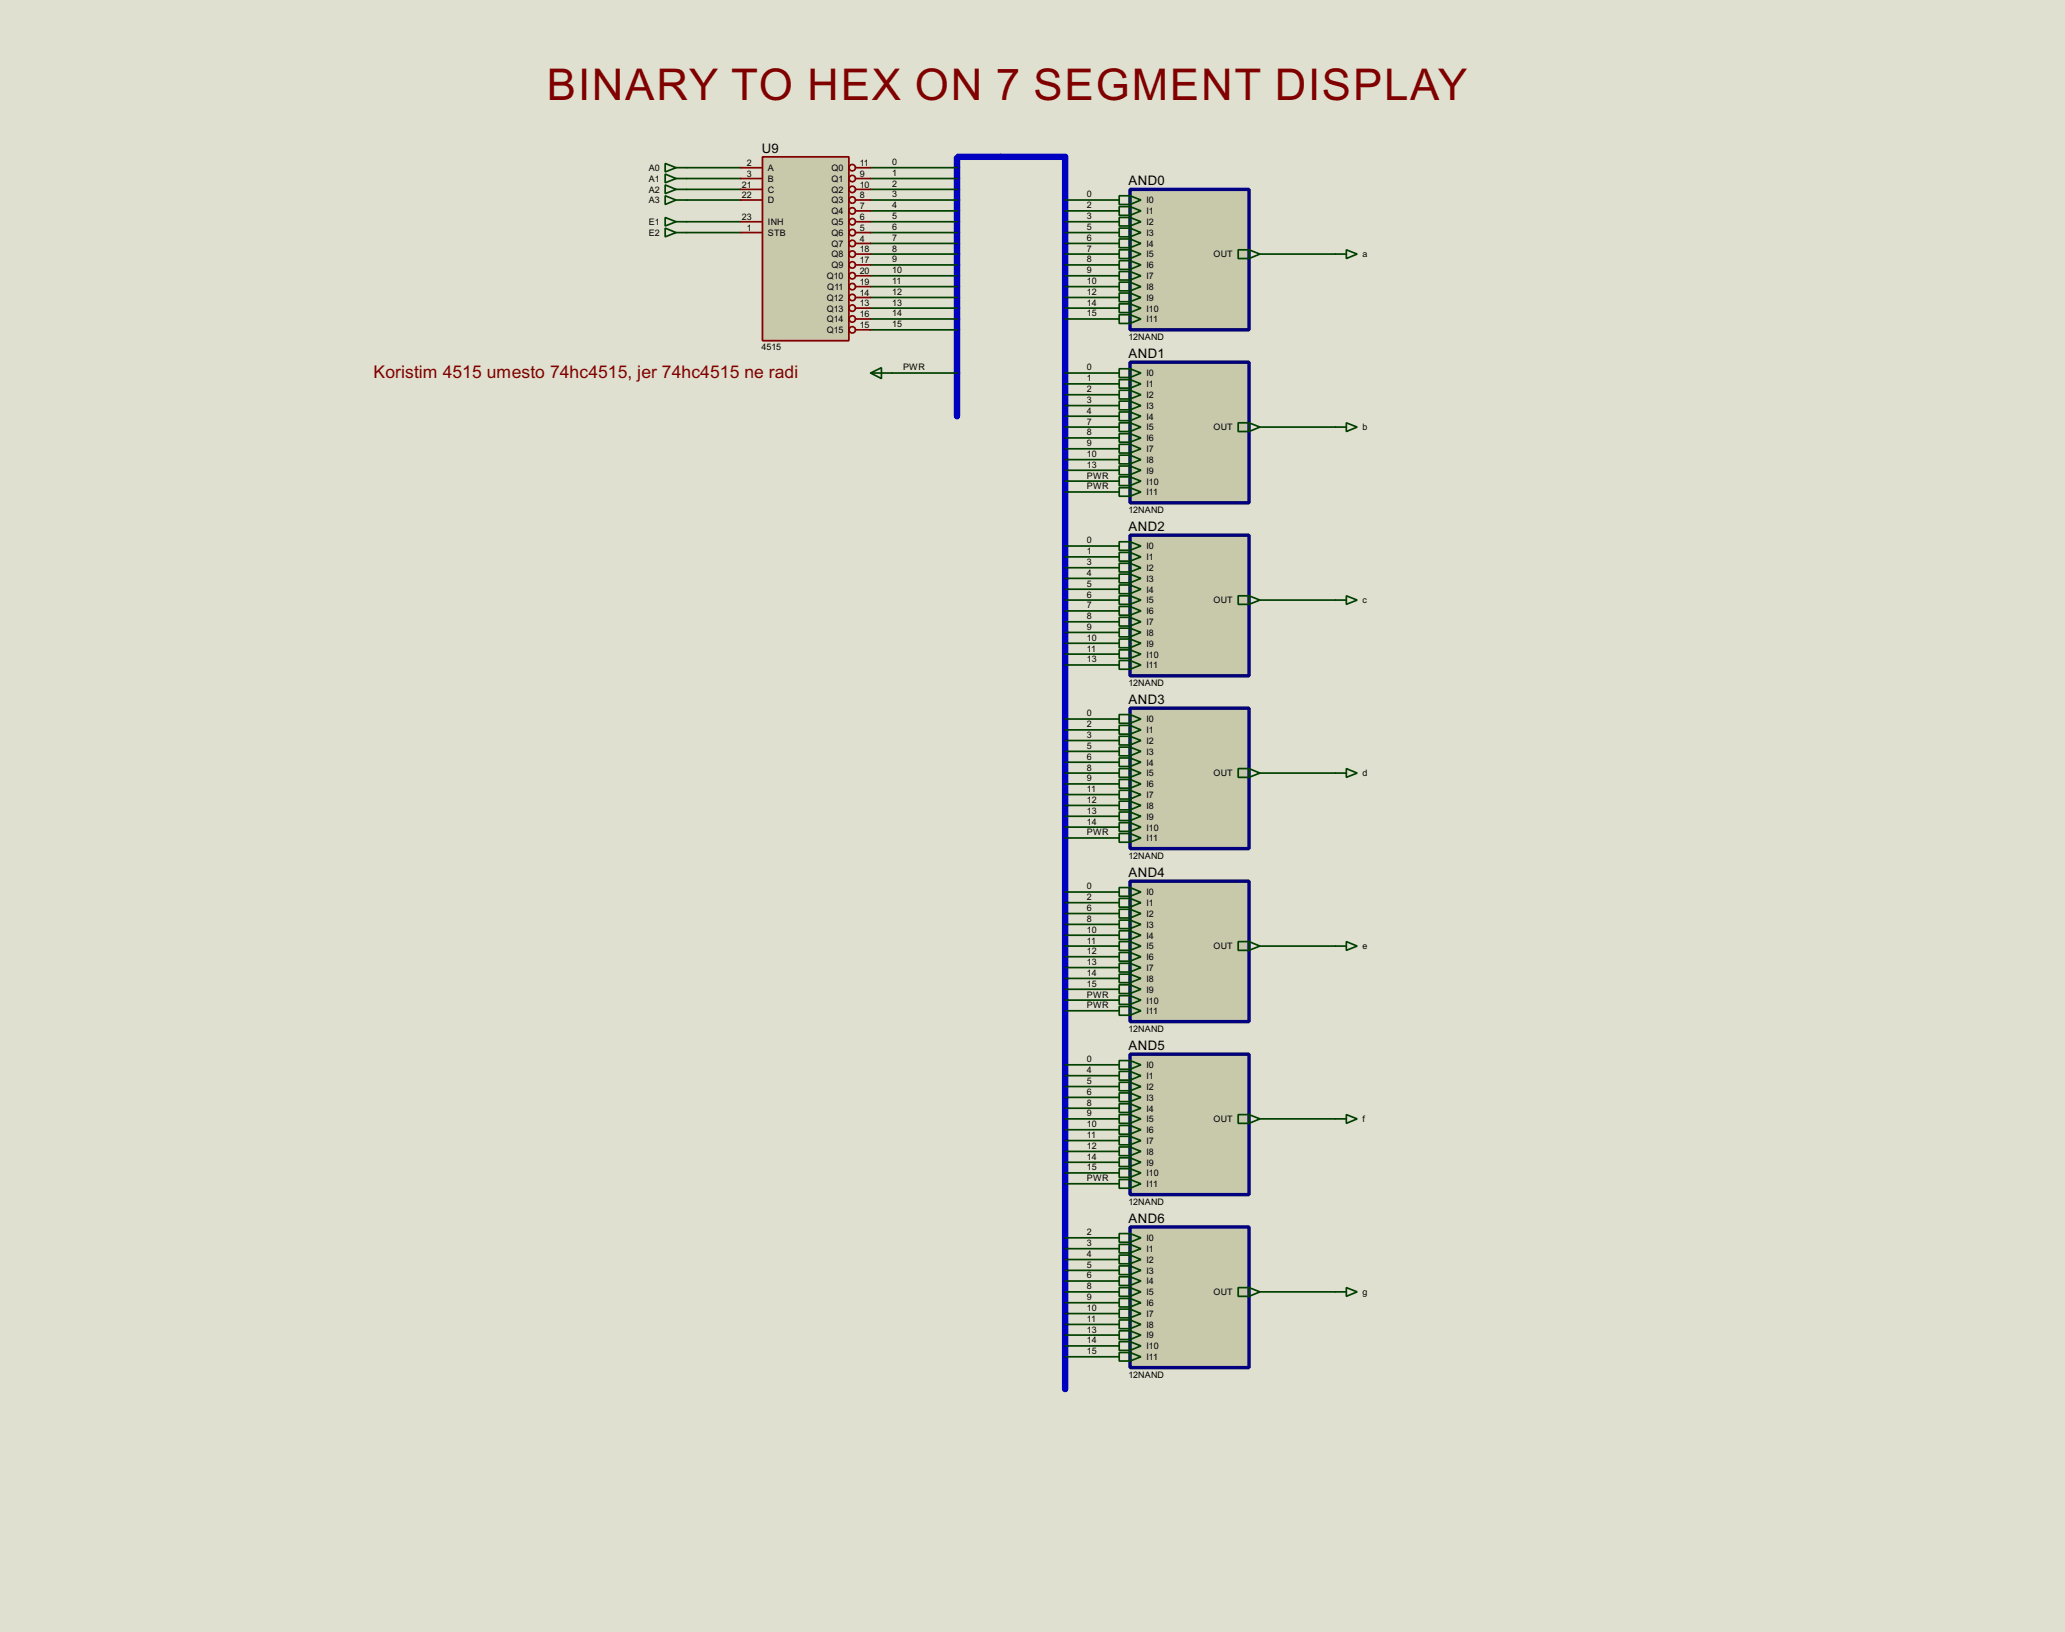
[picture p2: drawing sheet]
<svg xmlns="http://www.w3.org/2000/svg" width="485mm" height="383mm" viewBox="0 0 485 383" stroke-linecap="round" stroke-linejoin="round" font-family="sans-serif">
<path d="M0 0h485.1v383.5h-485.1z" fill="#e0e0d0"/>
<path d="M224.8 97.8v-60.9h25.4v289.5" fill="none" stroke="#0000c0" stroke-width="1.5"/>
<g fill="none" stroke="#004000" stroke-width=".4">
<path d="M161.3 39.4h12.7M204.5 39.4h20.3M161.3 42h12.7M161.3 44.5h12.7M161.3 47h12.7M161.3 52.1h12.7M161.3 54.7h12.7M204.5 42h20.3M204.5 44.5h20.3M204.5 47h20.3M204.5 49.6h20.3M204.5 52.1h20.3"/>
<path d="M204.5 54.7h20.3M204.5 57.2h20.3M204.5 59.7h20.3M250.2 47h12.7M250.2 49.6h12.7M250.2 52.1h12.7M250.2 54.7h12.7M250.2 57.2h12.7M250.2 59.7h12.7M296 59.7h17.7M204.5 62.3h20.3M204.5 64.8h20.3"/>
<path d="M204.5 67.4h20.3M204.5 69.9h20.3M204.5 72.4h20.3M204.5 75h20.3M204.5 77.5h20.3M250.2 62.3h12.7M250.2 64.8h12.7M250.2 67.4h12.7M250.2 69.9h12.7M250.2 72.4h12.7M250.2 75h12.7M209.6 87.7h15.2"/>
<path d="M250.2 87.7h12.7M250.2 90.2h12.7M250.2 92.8h12.7M250.2 95.3h12.7M250.2 97.8h12.7M250.2 100.4h12.7M250.2 102.9h12.7M250.2 105.5h12.7M250.2 108h12.7M250.2 110.5h12.7M250.2 113.1h12.7M250.2 115.6h12.7"/>
<path d="M296 100.4h17.7M250.2 128.3h12.7M250.2 130.9h12.7M250.2 133.4h12.7M250.2 135.9h12.7M250.2 138.5h12.7M250.2 141h12.7M250.2 143.6h12.7M250.2 146.1h12.7M250.2 148.6h12.7M250.2 151.2h12.7M250.2 153.7h12.7"/>
<path d="M250.2 156.3h12.7M296 141h17.7M250.2 169h12.7M250.2 171.5h12.7M250.2 174h12.7M250.2 176.6h12.7M250.2 179.1h12.7M250.2 181.7h12.7M250.2 184.2h12.7M250.2 186.7h12.7M250.2 189.3h12.7M250.2 191.8h12.7"/>
<path d="M250.2 194.4h12.7M250.2 196.9h12.7M296 181.7h17.7M250.2 209.6h12.7M250.2 212.1h12.7M250.2 214.7h12.7M250.2 217.2h12.7M250.2 219.8h12.7M250.2 222.3h12.7M250.2 224.8h12.7M250.2 227.4h12.7M250.2 229.9h12.7"/>
<path d="M250.2 232.5h12.7M250.2 235h12.7M250.2 237.5h12.7M296 222.3h17.7M250.2 250.2h12.7M250.2 252.8h12.7M250.2 255.3h12.7M250.2 257.9h12.7M250.2 260.4h12.7M250.2 262.9h12.7M250.2 265.5h12.7M250.2 268h12.7"/>
<path d="M250.2 270.6h12.7M250.2 273.1h12.7M250.2 275.6h12.7M250.2 278.2h12.7M296 262.9h17.7M250.2 290.9h12.7M250.2 293.4h12.7M250.2 296h12.7M250.2 298.5h12.7M250.2 301h12.7M250.2 303.6h12.7M250.2 306.1h12.7"/>
<path d="M250.2 308.7h12.7M250.2 311.2h12.7M250.2 313.7h12.7M250.2 316.3h12.7M250.2 318.8h12.7M296 303.6h17.7"/>
</g>
<path d="M179.1 36.9h20.3v43.2h-20.3z" fill="#c8c8aa" stroke="#800000" stroke-width=".4"/>
<g fill="none" stroke="#800000" stroke-width=".4">
<path d="M174 39.4h5.1M201 39.4h3.5M174 42h5.1M174 44.5h5.1M174 47h5.1M174 52.1h5.1M174 54.7h5.1M201 42h3.5M201 44.5h3.5M201 47h3.5M201 52.1h3.5M201 54.7h3.5"/>
<path d="M201 49.6h3.5M201 57.2h3.5M201 59.7h3.5M201 62.3h3.5M201 64.8h3.5M201 67.4h3.5M201 69.9h3.5M201 72.4h3.5M201 75h3.5M201 77.5h3.5"/>
<circle cx="200.2" cy="39.4" r=".75"/>
<circle cx="200.2" cy="54.7" r=".75"/>
<circle cx="200.2" cy="57.2" r=".75"/>
<circle cx="200.2" cy="59.7" r=".75"/>
<circle cx="200.2" cy="52.1" r=".75"/>
<circle cx="200.2" cy="44.5" r=".75"/>
<circle cx="200.2" cy="49.6" r=".75"/>
<circle cx="200.2" cy="42" r=".75"/>
<circle cx="200.2" cy="47" r=".75"/>
<circle cx="200.2" cy="62.3" r=".75"/>
<circle cx="200.2" cy="64.8" r=".75"/>
<circle cx="200.2" cy="67.4" r=".75"/>
<circle cx="200.2" cy="69.9" r=".75"/>
<circle cx="200.2" cy="72.4" r=".75"/>
<circle cx="200.2" cy="75" r=".75"/>
<circle cx="200.2" cy="77.5" r=".75"/>
</g>
<path d="M265.5 44.5h27.9v33h-27.9z" fill="#c8c8aa" stroke="#000080" stroke-width=".8"/>
<g fill="none" stroke="#004000" stroke-width=".4">
<path d="M262.9 46h2.6l2.5 1-2.5 1.1h-2.6zM262.9 48.6h2.6l2.5 1-2.5 1h-2.6zM262.9 51.1h2.6l2.5 1-2.5 1h-2.6zM262.9 53.6h2.6l2.5 1.1-2.5 1h-2.6zM262.9 56.2h2.6l2.5 1-2.5 1h-2.6zM262.9 58.7h2.6l2.5 1-2.5 1.1h-2.6zM265.5 46v2.1M265.5 48.6v2M265.5 51.1v2M265.5 53.6v2.1M265.5 56.2v2M265.5 58.7v2.1"/>
<path d="M290.9 58.7h2.5l2.6 1-2.6 1.1h-2.5zM293.4 58.7v2.1M262.9 61.3h2.6l2.5 1-2.5 1h-2.6zM262.9 63.8h2.6l2.5 1-2.5 1h-2.6zM262.9 66.3h2.6l2.5 1.1-2.5 1h-2.6zM262.9 68.9h2.6l2.5 1-2.5 1h-2.6zM262.9 71.4h2.6l2.5 1-2.5 1.1h-2.6zM262.9 74h2.6l2.5 1-2.5 1h-2.6zM265.5 61.3v2M265.5 63.8v2M265.5 66.3v2.1M265.5 68.9v2"/>
<path d="M265.5 71.4v2.1M265.5 74v2"/>
</g>
<path d="M265.5 85.1h27.9v33.1h-27.9z" fill="#c8c8aa" stroke="#000080" stroke-width=".8"/>
<g fill="none" stroke="#004000" stroke-width=".4">
<path d="M262.9 86.7h2.6l2.5 1-2.5 1h-2.6zM262.9 89.2h2.6l2.5 1-2.5 1h-2.6zM262.9 91.7h2.6l2.5 1.1-2.5 1h-2.6zM262.9 94.3h2.6l2.5 1-2.5 1h-2.6zM262.9 96.8h2.6l2.5 1-2.5 1.1h-2.6zM262.9 99.4h2.6l2.5 1-2.5 1h-2.6zM265.5 86.7v2M265.5 89.2v2M265.5 91.7v2.1M265.5 94.3v2M265.5 96.8v2.1M265.5 99.4v2"/>
<path d="M290.9 99.4h2.5l2.6 1-2.6 1h-2.5zM293.4 99.4v2M262.9 101.9h2.6l2.5 1-2.5 1h-2.6zM262.9 104.4h2.6l2.5 1.1-2.5 1h-2.6zM262.9 107h2.6l2.5 1-2.5 1h-2.6zM262.9 109.5h2.6l2.5 1-2.5 1.1h-2.6zM262.9 112.1h2.6l2.5 1-2.5 1h-2.6zM262.9 114.6h2.6l2.5 1-2.5 1h-2.6zM265.5 101.9v2M265.5 104.4v2.1M265.5 107v2M265.5 109.5v2.1"/>
<path d="M265.5 112.1v2M265.5 114.6v2"/>
</g>
<path d="M265.5 125.8h27.9v33h-27.9z" fill="#c8c8aa" stroke="#000080" stroke-width=".8"/>
<g fill="none" stroke="#004000" stroke-width=".4">
<path d="M262.9 127.3h2.6l2.5 1-2.5 1h-2.6zM262.9 129.8h2.6l2.5 1.1-2.5 1h-2.6zM262.9 132.4h2.6l2.5 1-2.5 1h-2.6zM262.9 134.9h2.6l2.5 1-2.5 1.1h-2.6zM262.9 137.5h2.6l2.5 1-2.5 1h-2.6zM265.5 127.3v2M265.5 129.8v2.1M265.5 132.4v2M265.5 134.9v2.1M265.5 137.5v2M262.9 140h2.6l2.5 1-2.5 1h-2.6zM262.9 142.5h2.6l2.5 1.1-2.5 1h-2.6z"/>
<path d="M262.9 145.1h2.6l2.5 1-2.5 1h-2.6zM262.9 147.6h2.6l2.5 1-2.5 1.1h-2.6zM262.9 150.2h2.6l2.5 1-2.5 1h-2.6zM262.9 152.7h2.6l2.5 1-2.5 1h-2.6zM262.9 155.2h2.6l2.5 1.1-2.5 1h-2.6zM265.5 140v2M265.5 142.5v2.1M265.5 145.1v2M265.5 147.6v2.1M265.5 150.2v2M265.5 152.7v2M265.5 155.2v2.1"/>
<path d="M290.9 140h2.5l2.6 1-2.6 1h-2.5zM293.4 140v2"/>
</g>
<path d="M265.5 166.4h27.9v33h-27.9z" fill="#c8c8aa" stroke="#000080" stroke-width=".8"/>
<g fill="none" stroke="#004000" stroke-width=".4">
<path d="M262.9 167.9h2.6l2.5 1.1-2.5 1h-2.6zM262.9 170.5h2.6l2.5 1-2.5 1h-2.6zM262.9 173h2.6l2.5 1-2.5 1.1h-2.6zM262.9 175.6h2.6l2.5 1-2.5 1h-2.6zM262.9 178.1h2.6l2.5 1-2.5 1h-2.6zM265.5 167.9v2.1M265.5 170.5v2M265.5 173v2.1M265.5 175.6v2M265.5 178.1v2M262.9 180.6h2.6l2.5 1.1-2.5 1h-2.6zM262.9 183.2h2.6l2.5 1-2.5 1h-2.6z"/>
<path d="M262.9 185.7h2.6l2.5 1-2.5 1.1h-2.6zM262.9 188.3h2.6l2.5 1-2.5 1h-2.6zM262.9 190.8h2.6l2.5 1-2.5 1h-2.6zM262.9 193.3h2.6l2.5 1.1-2.5 1h-2.6zM262.9 195.9h2.6l2.5 1-2.5 1h-2.6zM265.5 180.6v2.1M265.5 183.2v2M265.5 185.7v2.1M265.5 188.3v2M265.5 190.8v2M265.5 193.3v2.1M265.5 195.9v2"/>
<path d="M290.9 180.6h2.5l2.6 1.1-2.6 1h-2.5zM293.4 180.6v2.1"/>
</g>
<path d="M265.5 207.1h27.9v33h-27.9z" fill="#c8c8aa" stroke="#000080" stroke-width=".8"/>
<g fill="none" stroke="#004000" stroke-width=".4">
<path d="M262.9 208.6h2.6l2.5 1-2.5 1h-2.6zM262.9 211.1h2.6l2.5 1-2.5 1.1h-2.6zM262.9 213.7h2.6l2.5 1-2.5 1h-2.6zM262.9 216.2h2.6l2.5 1-2.5 1h-2.6zM262.9 218.7h2.6l2.5 1.1-2.5 1h-2.6zM265.5 208.6v2M265.5 211.1v2.1M265.5 213.7v2M265.5 216.2v2M265.5 218.7v2.1M262.9 221.3h2.6l2.5 1-2.5 1h-2.6zM262.9 223.8h2.6l2.5 1-2.5 1.1h-2.6z"/>
<path d="M262.9 226.4h2.6l2.5 1-2.5 1h-2.6zM262.9 228.9h2.6l2.5 1-2.5 1h-2.6zM262.9 231.4h2.6l2.5 1.1-2.5 1h-2.6zM262.9 234h2.6l2.5 1-2.5 1h-2.6zM262.9 236.5h2.6l2.5 1-2.5 1.1h-2.6zM265.5 221.3v2M265.5 223.8v2.1M265.5 226.4v2M265.5 228.9v2M265.5 231.4v2.1M265.5 234v2M265.5 236.5v2.1"/>
<path d="M290.9 221.3h2.5l2.6 1-2.6 1h-2.5zM293.4 221.3v2"/>
</g>
<path d="M265.5 247.7h27.9v33h-27.9z" fill="#c8c8aa" stroke="#000080" stroke-width=".8"/>
<g fill="none" stroke="#004000" stroke-width=".4">
<path d="M262.9 249.2h2.6l2.5 1-2.5 1.1h-2.6zM262.9 251.8h2.6l2.5 1-2.5 1h-2.6zM262.9 254.3h2.6l2.5 1-2.5 1h-2.6zM262.9 256.8h2.6l2.5 1.1-2.5 1h-2.6zM262.9 259.4h2.6l2.5 1-2.5 1h-2.6zM265.5 249.2v2.1M265.5 251.8v2M265.5 254.3v2M265.5 256.8v2.1M265.5 259.4v2M262.9 261.9h2.6l2.5 1-2.5 1.1h-2.6zM262.9 264.5h2.6l2.5 1-2.5 1h-2.6z"/>
<path d="M262.9 267h2.6l2.5 1-2.5 1h-2.6zM262.9 269.5h2.6l2.5 1.1-2.5 1h-2.6zM262.9 272.1h2.6l2.5 1-2.5 1h-2.6zM262.9 274.6h2.6l2.5 1-2.5 1.1h-2.6zM262.9 277.2h2.6l2.5 1-2.5 1h-2.6zM265.5 261.9v2.1M265.5 264.5v2M265.5 267v2M265.5 269.5v2.1M265.5 272.1v2M265.5 274.6v2.1M265.5 277.2v2"/>
<path d="M290.9 261.9h2.5l2.6 1-2.6 1.1h-2.5zM293.4 261.9v2.1"/>
</g>
<path d="M265.5 288.3h27.9v33.1h-27.9z" fill="#c8c8aa" stroke="#000080" stroke-width=".8"/>
<g fill="none" stroke="#004000" stroke-width=".4">
<path d="M156.3 38.4l2.5 1-2.5 1zM158.8 39.4h2.5M156.3 40.9l2.5 1.1-2.5 1zM156.3 43.5l2.5 1-2.5 1zM156.3 46l2.5 1-2.5 1.1zM156.3 53.6l2.5 1.1-2.5 1zM156.3 51.1l2.5 1-2.5 1zM158.8 42h2.5M158.8 44.5h2.5M158.8 47h2.5M158.8 54.7h2.5M158.8 52.1h2.5"/>
<path d="M313.7 59.7h2.6M316.3 58.7l2.5 1-2.5 1.1zM204.5 87.7l2.6-1.3v2.6zM204.5 87.7h5.1M316.3 99.4l2.5 1-2.5 1zM313.7 100.4h2.6M313.7 141h2.6M316.3 140l2.5 1-2.5 1zM313.7 181.7h2.6M316.3 180.6l2.5 1.1-2.5 1zM313.7 222.3h2.6M316.3 221.3l2.5 1-2.5 1z"/>
<path d="M313.7 262.9h2.6M316.3 261.9l2.5 1-2.5 1.1zM262.9 289.9h2.6l2.5 1-2.5 1h-2.6zM262.9 292.4h2.6l2.5 1-2.5 1h-2.6zM262.9 294.9h2.6l2.5 1.1-2.5 1h-2.6zM262.9 297.5h2.6l2.5 1-2.5 1h-2.6zM265.5 289.9v2M265.5 292.4v2M265.5 294.9v2.1M265.5 297.5v2M262.9 300h2.6l2.5 1-2.5 1.1h-2.6zM262.9 302.6h2.6l2.5 1-2.5 1h-2.6z"/>
<path d="M262.9 305.1h2.6l2.5 1-2.5 1h-2.6zM262.9 307.6h2.6l2.5 1.1-2.5 1h-2.6zM262.9 310.2h2.6l2.5 1-2.5 1h-2.6zM262.9 312.7h2.6l2.5 1-2.5 1.1h-2.6zM262.9 315.3h2.6l2.5 1-2.5 1h-2.6zM262.9 317.8h2.6l2.5 1-2.5 1h-2.6zM265.5 300v2.1M265.5 302.6v2M265.5 305.1v2M265.5 307.6v2.1M265.5 310.2v2M265.5 312.7v2.1"/>
<path d="M265.5 315.3v2M265.5 317.8v2M290.9 302.6h2.5l2.6 1-2.6 1h-2.5zM293.4 302.6v2M313.7 303.6h2.6M316.3 302.6l2.5 1-2.5 1z"/>
</g>
<text font-size="11.5" fill="#800000" x="128.5" y="23.4">BINARY TO HEX ON 7 SEGMENT DISPLAY</text>
<text font-size="4.6" fill="#800000" x="87.7" y="88.9">Koristim 4515 umesto 74hc4515, jer 74hc4515 ne radi</text>
<g font-size="3.5">
<text x="179" y="36">U9</text>
<text x="265.1" y="43.4">AND0</text>
<text x="265.1" y="84.1">AND1</text>
<text x="265.1" y="124.8">AND2</text>
<text x="265.1" y="165.4">AND3</text>
<text x="265.1" y="206.1">AND4</text>
<text x="265.1" y="246.7">AND5</text>
<text x="265.1" y="287.3">AND6</text>
</g>
<g font-size="2.4">
<text x="152.4" y="40.2">A0</text>
<text x="175.4" y="39">2</text>
<text x="175.4" y="41.6">3</text>
<text x="180.4" y="40.2">A</text>
<text x="195.3" y="40.2">Q0</text>
<text x="202" y="39">11</text>
<text x="202" y="41.6">9</text>
<text x="209.6" y="38.8">0</text>
<text x="209.6" y="41.3">1</text>
<text x="152.4" y="42.7">A1</text>
<text x="152.4" y="45.3">A2</text>
<text x="152.4" y="47.8">A3</text>
<text x="174.3" y="44.1">21</text>
<text x="174.3" y="46.6">22</text>
<text x="180.4" y="42.7">B</text>
<text x="180.4" y="45.3">C</text>
<text x="180.4" y="47.8">D</text>
<text x="195.3" y="42.7">Q1</text>
<text x="195.3" y="45.3">Q2</text>
<text x="195.3" y="47.8">Q3</text>
<text x="202" y="44.1">10</text>
<text x="202" y="46.6">8</text>
<text x="209.6" y="43.9">2</text>
<text x="209.6" y="46.4">3</text>
<text x="255.3" y="46.4">0</text>
<text x="269.3" y="47.8">I0</text>
<text x="152.4" y="52.9">E1</text>
<text x="174.3" y="51.7">23</text>
<text x="180.4" y="52.9">INH</text>
<text x="195.3" y="50.4">Q4</text>
<text x="195.3" y="52.9">Q5</text>
<text x="202" y="49.2">7</text>
<text x="202" y="51.7">6</text>
<text x="209.6" y="49">4</text>
<text x="209.6" y="51.5">5</text>
<text x="255.3" y="49">2</text>
<text x="255.3" y="51.5">3</text>
<text x="269.3" y="50.4">I1</text>
<text x="269.3" y="52.9">I2</text>
<text x="152.4" y="55.4">E2</text>
<text x="175.4" y="54.3">1</text>
<text x="180.4" y="55.4">STB</text>
<text x="195.3" y="55.4">Q6</text>
<text x="195.3" y="58">Q7</text>
<text x="202" y="54.3">5</text>
<text x="202" y="56.8">4</text>
<text x="202" y="59.3">18</text>
<text x="209.6" y="54">6</text>
<text x="209.6" y="56.6">7</text>
<text x="209.6" y="59.1">8</text>
<text x="255.3" y="54">5</text>
<text x="255.3" y="56.6">6</text>
<text x="255.3" y="59.1">7</text>
<text x="269.3" y="55.4">I3</text>
<text x="269.3" y="58">I4</text>
<text x="194.2" y="65.6">Q10</text>
<text x="195.3" y="60.5">Q8</text>
<text x="195.3" y="63.1">Q9</text>
<text x="202" y="61.9">17</text>
<text x="202" y="64.4">20</text>
<text x="209.6" y="61.7">9</text>
<text x="209.6" y="64.2">10</text>
<text x="255.3" y="61.7">8</text>
<text x="255.3" y="64.2">9</text>
<text x="269.3" y="60.5">I5</text>
<text x="269.3" y="63.1">I6</text>
<text x="269.3" y="65.6">I7</text>
<text x="285" y="60.5">OUT</text>
<text x="320.1" y="60.5">a</text>
<text x="194.2" y="70.7">Q12</text>
<text x="194.3" y="68.1">Q11</text>
<text x="202" y="67">19</text>
<text x="202" y="69.5">14</text>
<text x="202" y="72">13</text>
<text x="209.6" y="66.7">11</text>
<text x="209.6" y="69.3">12</text>
<text x="209.6" y="71.8">13</text>
<text x="255.3" y="66.7">10</text>
<text x="255.3" y="69.3">12</text>
<text x="255.3" y="71.8">14</text>
<text x="269.3" y="68.1">I8</text>
<text x="269.3" y="70.7">I9</text>
<text x="194.2" y="73.2">Q13</text>
<text x="194.2" y="75.8">Q14</text>
<text x="202" y="74.6">16</text>
<text x="202" y="77.1">15</text>
<text x="209.6" y="74.4">14</text>
<text x="209.6" y="76.9">15</text>
<text x="255.3" y="74.4">15</text>
<text x="269.3" y="73.2">I10</text>
<text x="269.3" y="75.8">I11</text>
<text x="178.9" y="82.2">4515</text>
<text x="194.2" y="78.3">Q15</text>
<text x="265.1" y="79.9">12NAND</text>
<text x="212.1" y="87.1">PWR</text>
<text x="255.3" y="87.1">0</text>
<text x="255.3" y="89.6">1</text>
<text x="269.3" y="88.5">I0</text>
<text x="255.3" y="92.2">2</text>
<text x="255.3" y="94.7">3</text>
<text x="269.3" y="91">I1</text>
<text x="269.3" y="93.6">I2</text>
<text x="255.3" y="97.2">4</text>
<text x="255.3" y="99.8">7</text>
<text x="269.3" y="96.1">I3</text>
<text x="269.3" y="98.6">I4</text>
<text x="269.3" y="101.2">I5</text>
<text x="285" y="101.2">OUT</text>
<text x="320.1" y="101.2">b</text>
<text x="255.3" y="102.3">8</text>
<text x="255.3" y="104.9">9</text>
<text x="255.3" y="107.4">10</text>
<text x="269.3" y="103.7">I6</text>
<text x="269.3" y="106.3">I7</text>
<text x="255.3" y="109.9">13</text>
<text x="255.3" y="112.5">PWR</text>
<text x="269.3" y="108.8">I8</text>
<text x="269.3" y="111.3">I9</text>
<text x="269.3" y="113.9">I10</text>
<text x="255.3" y="115">PWR</text>
<text x="269.3" y="116.4">I11</text>
<text x="265.1" y="120.6">12NAND</text>
<text x="255.3" y="127.7">0</text>
<text x="255.3" y="130.3">1</text>
<text x="269.3" y="129.1">I0</text>
<text x="269.3" y="131.7">I1</text>
<text x="255.3" y="132.8">3</text>
<text x="255.3" y="135.3">4</text>
<text x="255.3" y="137.9">5</text>
<text x="269.3" y="134.2">I2</text>
<text x="269.3" y="136.7">I3</text>
<text x="255.3" y="140.4">6</text>
<text x="255.3" y="143">7</text>
<text x="269.3" y="139.3">I4</text>
<text x="269.3" y="141.8">I5</text>
<text x="285" y="141.8">OUT</text>
<text x="320.1" y="141.8">c</text>
<text x="255.3" y="145.5">8</text>
<text x="255.3" y="148">9</text>
<text x="269.3" y="144.4">I6</text>
<text x="269.3" y="146.9">I7</text>
<text x="269.3" y="149.4">I8</text>
<text x="255.3" y="150.6">10</text>
<text x="255.3" y="153.1">11</text>
<text x="255.3" y="155.7">13</text>
<text x="269.3" y="152">I9</text>
<text x="269.3" y="154.5">I10</text>
<text x="265.1" y="161.2">12NAND</text>
<text x="269.3" y="157.1">I11</text>
<text x="255.3" y="168.4">0</text>
<text x="255.3" y="170.9">2</text>
<text x="255.3" y="173.4">3</text>
<text x="269.3" y="169.8">I0</text>
<text x="269.3" y="172.3">I1</text>
<text x="255.3" y="176">5</text>
<text x="255.3" y="178.5">6</text>
<text x="269.3" y="174.8">I2</text>
<text x="269.3" y="177.4">I3</text>
<text x="269.3" y="179.9">I4</text>
<text x="255.3" y="181.1">8</text>
<text x="255.3" y="183.6">9</text>
<text x="269.3" y="182.5">I5</text>
<text x="269.3" y="185">I6</text>
<text x="285" y="182.5">OUT</text>
<text x="320.1" y="182.5">d</text>
<text x="255.3" y="186.1">11</text>
<text x="255.3" y="188.7">12</text>
<text x="255.3" y="191.2">13</text>
<text x="269.3" y="187.5">I7</text>
<text x="269.3" y="190.1">I8</text>
<text x="255.3" y="193.8">14</text>
<text x="255.3" y="196.3">PWR</text>
<text x="269.3" y="192.6">I9</text>
<text x="269.3" y="195.2">I10</text>
<text x="269.3" y="197.7">I11</text>
<text x="265.1" y="201.9">12NAND</text>
<text x="255.3" y="209">0</text>
<text x="255.3" y="211.5">2</text>
<text x="255.3" y="214.1">6</text>
<text x="269.3" y="210.4">I0</text>
<text x="269.3" y="212.9">I1</text>
<text x="269.3" y="215.5">I2</text>
<text x="255.3" y="216.6">8</text>
<text x="255.3" y="219.2">10</text>
<text x="255.3" y="221.7">11</text>
<text x="269.3" y="218">I3</text>
<text x="269.3" y="220.6">I4</text>
<text x="255.3" y="224.2">12</text>
<text x="255.3" y="226.8">13</text>
<text x="269.3" y="223.1">I5</text>
<text x="269.3" y="225.6">I6</text>
<text x="285" y="223.1">OUT</text>
<text x="320.1" y="223.1">e</text>
<text x="255.3" y="229.3">14</text>
<text x="255.3" y="231.9">15</text>
<text x="269.3" y="228.2">I7</text>
<text x="269.3" y="230.7">I8</text>
<text x="269.3" y="233.3">I9</text>
<text x="255.3" y="234.4">PWR</text>
<text x="255.3" y="236.9">PWR</text>
<text x="269.3" y="235.8">I10</text>
<text x="269.3" y="238.3">I11</text>
<text x="265.1" y="242.5">12NAND</text>
<text x="255.3" y="249.6">0</text>
<text x="269.3" y="251">I0</text>
<text x="255.3" y="252.2">4</text>
<text x="255.3" y="254.7">5</text>
<text x="255.3" y="257.3">6</text>
<text x="269.3" y="253.6">I1</text>
<text x="269.3" y="256.1">I2</text>
<text x="255.3" y="259.8">8</text>
<text x="255.3" y="262.3">9</text>
<text x="269.3" y="258.7">I3</text>
<text x="269.3" y="261.2">I4</text>
<text x="269.3" y="263.7">I5</text>
<text x="285" y="263.7">OUT</text>
<text x="320.1" y="263.7">f</text>
<text x="255.3" y="264.9">10</text>
<text x="255.3" y="267.4">11</text>
<text x="255.3" y="270">12</text>
<text x="269.3" y="266.3">I6</text>
<text x="269.3" y="268.8">I7</text>
<text x="255.3" y="272.5">14</text>
<text x="255.3" y="275">15</text>
<text x="269.3" y="271.4">I8</text>
<text x="269.3" y="273.9">I9</text>
<text x="255.3" y="277.6">PWR</text>
<text x="269.3" y="276.4">I10</text>
<text x="269.3" y="279">I11</text>
<text x="265.1" y="283.1">12NAND</text>
<text x="255.3" y="290.3">2</text>
<text x="255.3" y="292.8">3</text>
<text x="269.3" y="291.7">I0</text>
<text x="255.3" y="295.4">4</text>
<text x="255.3" y="297.9">5</text>
<text x="269.3" y="294.2">I1</text>
<text x="269.3" y="296.8">I2</text>
<text x="269.3" y="299.3">I3</text>
<text x="255.3" y="300.4">6</text>
<text x="255.3" y="303">8</text>
<text x="255.3" y="305.5">9</text>
<text x="269.3" y="301.8">I4</text>
<text x="269.3" y="304.4">I5</text>
<text x="285" y="304.4">OUT</text>
<text x="320.1" y="304.4">g</text>
<text x="255.3" y="308.1">10</text>
<text x="255.3" y="310.6">11</text>
<text x="269.3" y="306.9">I6</text>
<text x="269.3" y="309.5">I7</text>
<text x="255.3" y="313.1">13</text>
<text x="255.3" y="315.7">14</text>
<text x="269.3" y="312">I8</text>
<text x="269.3" y="314.5">I9</text>
<text x="269.3" y="317.1">I10</text>
<text x="255.3" y="318.2">15</text>
<text x="265.1" y="323.8">12NAND</text>
<text x="269.3" y="319.6">I11</text>
</g>
</svg>
